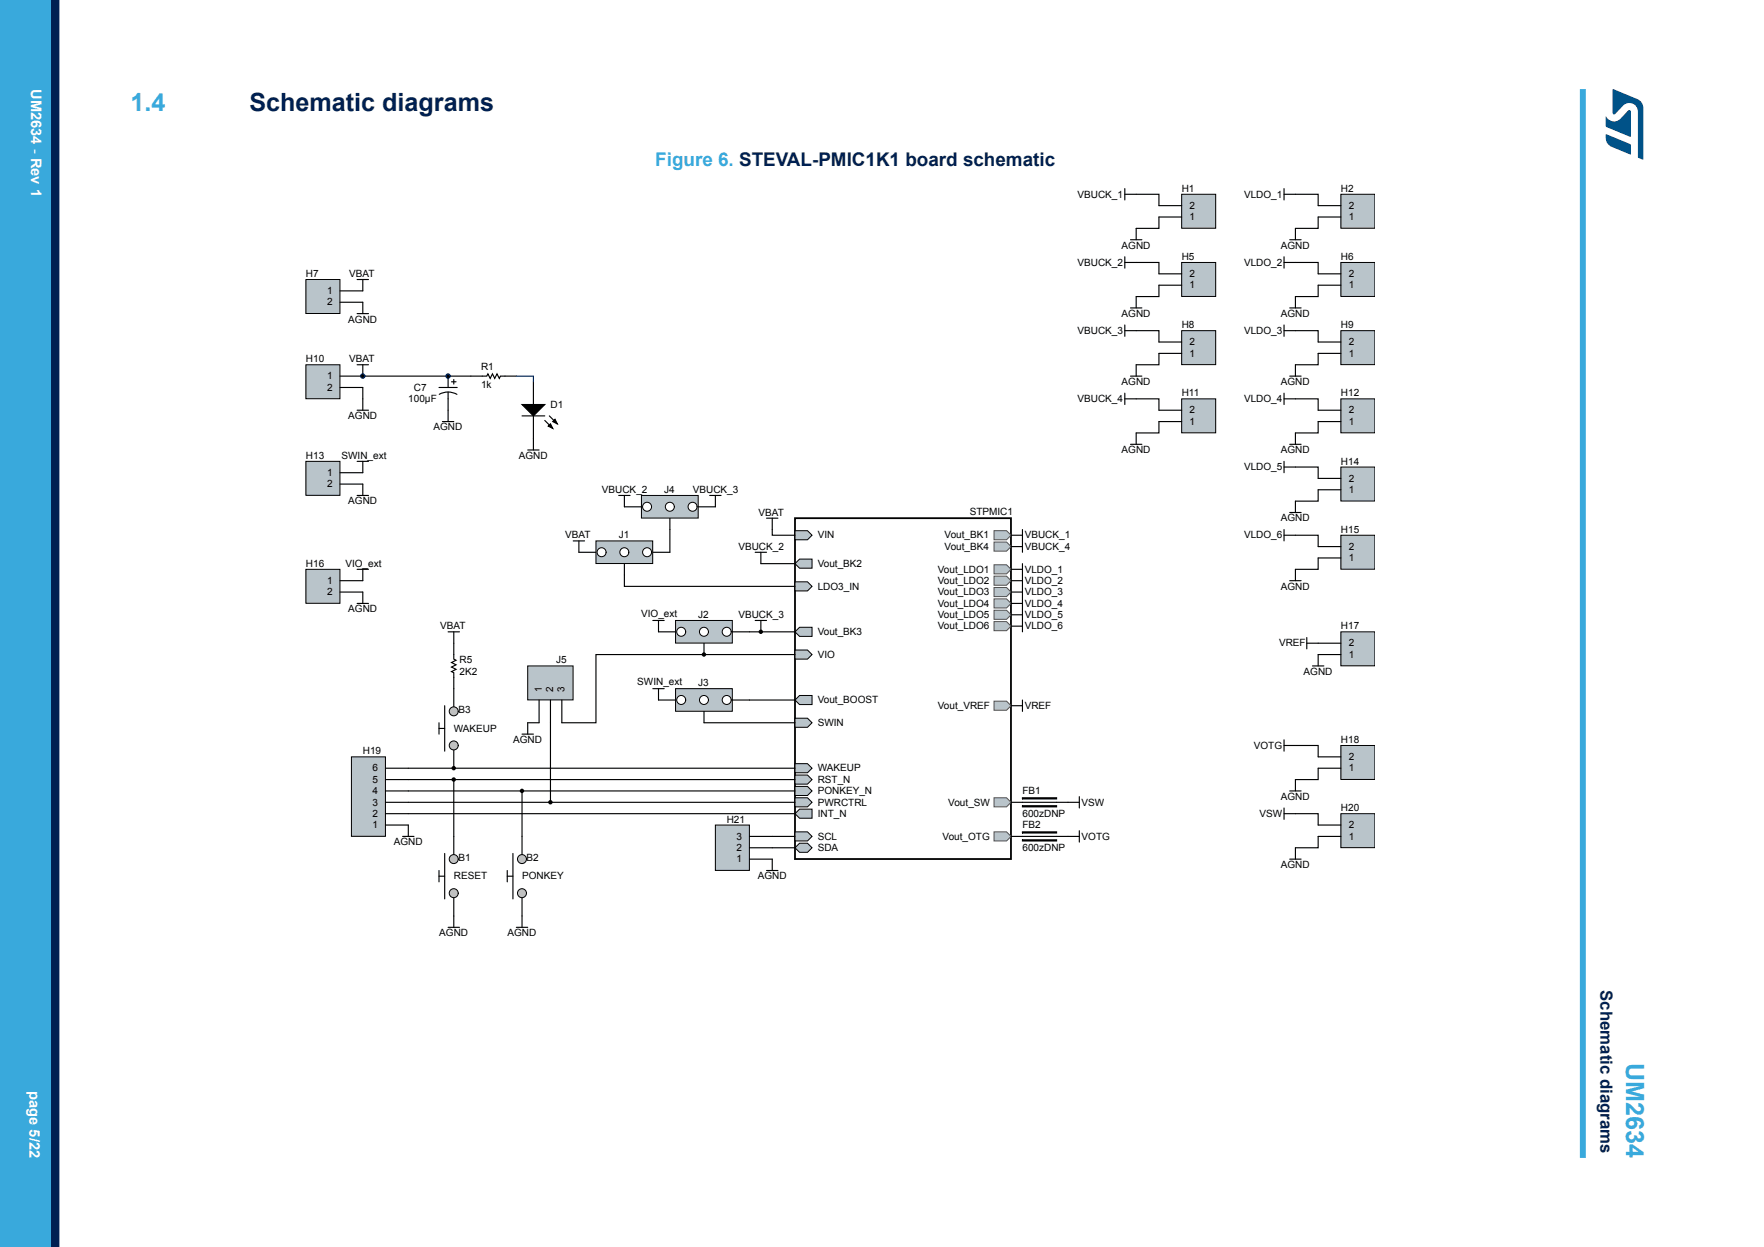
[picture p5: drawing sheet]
<svg xmlns="http://www.w3.org/2000/svg" width="297mm" height="210mm" viewBox="0 0 297 210" stroke-linecap="round" stroke-linejoin="round" font-family="sans-serif">
<path d="M133.9 87.3h36.3v57.4h-36.3z" fill="none" stroke="#000" stroke-width=".3"/>
<g fill="#b9c4ca" stroke="#000" stroke-width=".17">
<path d="M133.8 140.1h2.2l.7 .8-.7 .7h-2.2z" fill-rule="evenodd"/>
<path d="M133.8 142.8l.8-.8h1.4l.7 .8-.7 .7h-1.4z" fill-rule="evenodd"/>
<path d="M133.8 109.5h2.2l.7 .7-.7 .8h-2.2z" fill-rule="evenodd"/>
<path d="M133.9 106.4l.7-.8h2.1v1.6h-2.1z" fill-rule="evenodd"/>
<path d="M133.8 130.5h2.2l.7 .8-.7 .8h-2.2z" fill-rule="evenodd"/>
<path d="M133.8 134.3h2.2l.7 .8-.7 .8h-2.2z" fill-rule="evenodd"/>
<path d="M133.8 128.6h2.2l.7 .8-.7 .7h-2.2z" fill-rule="evenodd"/>
<path d="M133.8 132.4h2.2l.7 .8-.7 .8h-2.2z" fill-rule="evenodd"/>
<path d="M133.9 137l.7-.7h2.1v1.5h-2.1z" fill-rule="evenodd"/>
<path d="M133.8 98h2.2l.7 .7-.7 .8h-2.2z" fill-rule="evenodd"/>
<path d="M133.9 94.9l.7-.7h2.1v1.5h-2.1z" fill-rule="evenodd"/>
<path d="M133.8 89.4h2.2l.7 .7-.7 .8h-2.2z" fill-rule="evenodd"/>
<path d="M133.9 117.9l.7-.8h2.1v1.6h-2.1z" fill-rule="evenodd"/>
<path d="M133.8 121h2.2l.7 .7-.7 .8h-2.2z" fill-rule="evenodd"/>
</g>
<g fill="#b9c4ca" stroke="#4f5251" stroke-width=".17">
<path d="M167.4 89.4h2.1l.7 .7-.7 .8h-2.1z" fill-rule="evenodd"/>
<path d="M167.4 91.3h2.1l.7 .7-.7 .8h-2.1z" fill-rule="evenodd"/>
<path d="M167.4 95.1h2.1l.7 .8-.7 .7h-2.1z" fill-rule="evenodd"/>
<path d="M167.4 97h2.1l.7 .8-.7 .8h-2.1z" fill-rule="evenodd"/>
<path d="M167.4 98.9h2.1l.7 .8-.7 .8h-2.1z" fill-rule="evenodd"/>
<path d="M167.4 100.9h2.1l.7 .7-.7 .8h-2.1z" fill-rule="evenodd"/>
<path d="M167.4 102.8h2.1l.7 .7-.7 .8h-2.1z" fill-rule="evenodd"/>
<path d="M167.4 104.7h2.1l.7 .7-.7 .8h-2.1z" fill-rule="evenodd"/>
<path d="M167.4 118.1h2.1l.7 .7-.7 .8h-2.1z" fill-rule="evenodd"/>
<path d="M167.4 134.3h2.1l.7 .8-.7 .8h-2.1z" fill-rule="evenodd"/>
<path d="M167.4 140.1h2.1l.7 .8-.7 .7h-2.1z" fill-rule="evenodd"/>
</g>
<path d="M109.9 104.5h1.9M110.9 104.5v1.9h3.8M118.5 106.4v3.8M122.4 106.4h11.5" fill="none" stroke="#000" stroke-width=".19"/>
<path d="M115.1 105.4l.6-.5h1.9l.5 .5" fill="none" stroke="#0000b4" stroke-width=".19"/>
<path d="M113.7 104.5h9.6v3.8h-9.6z" fill="#b9c4ca"/>
<path d="M113.7 104.5h9.6v3.8h-9.6z" fill="none" stroke="#000" stroke-width=".17"/>
<circle cx="114.7" cy="106.4" r=".76" fill="#fff"/>
<circle cx="114.7" cy="106.4" r=".76" fill="none" stroke="#000" stroke-width=".17"/>
<circle cx="122.4" cy="106.4" r=".76" fill="#fff"/>
<circle cx="122.4" cy="106.4" r=".76" fill="none" stroke="#000" stroke-width=".17"/>
<circle cx="118.5" cy="106.4" r=".76" fill="#fff"/>
<circle cx="118.5" cy="106.4" r=".76" fill="none" stroke="#000" stroke-width=".17"/>
<path d="M97.5 93h3.8M105.1 93v3.8M109 93h3.8" fill="none" stroke="#000" stroke-width=".19"/>
<path d="M101.7 92l.6-.5h1.9l.5 .5" fill="none" stroke="#0000b4" stroke-width=".19"/>
<path d="M100.3 91.1h9.6v3.8h-9.6z" fill="#b9c4ca"/>
<path d="M100.3 91.1h9.6v3.8h-9.6z" fill="none" stroke="#000" stroke-width=".17"/>
<circle cx="101.3" cy="93" r=".76" fill="#fff"/>
<circle cx="101.3" cy="93" r=".76" fill="none" stroke="#000" stroke-width=".17"/>
<circle cx="108.9" cy="93" r=".76" fill="#fff"/>
<circle cx="108.9" cy="93" r=".76" fill="none" stroke="#000" stroke-width=".17"/>
<circle cx="105.1" cy="93" r=".76" fill="#fff"/>
<circle cx="105.1" cy="93" r=".76" fill="none" stroke="#000" stroke-width=".17"/>
<path d="M96.5 91.1h1.9M97.5 91.1v1.9M105.1 96.8v1.9h28.8M128.1 94.9h5.8M129.1 87.3h1.9M130 87.3v1.9M109.9 116h1.9M110.9 116v1.9h3.8M118.5 117.9v3.8h15.3M122.4 117.9h3.8" fill="none" stroke="#000" stroke-width=".19"/>
<path d="M115.1 116.9l.6-.5h1.9l.5 .5" fill="none" stroke="#0000b4" stroke-width=".19"/>
<path d="M113.7 116h9.6v3.8h-9.6z" fill="#b9c4ca"/>
<path d="M113.7 116h9.6v3.8h-9.6z" fill="none" stroke="#000" stroke-width=".17"/>
<circle cx="114.7" cy="117.9" r=".76" fill="#fff"/>
<circle cx="114.7" cy="117.9" r=".76" fill="none" stroke="#000" stroke-width=".17"/>
<circle cx="122.4" cy="117.9" r=".76" fill="#fff"/>
<circle cx="122.4" cy="117.9" r=".76" fill="none" stroke="#000" stroke-width=".17"/>
<circle cx="118.5" cy="117.9" r=".76" fill="#fff"/>
<circle cx="118.5" cy="117.9" r=".76" fill="none" stroke="#000" stroke-width=".17"/>
<path d="M126.2 117.9h7.7" fill="none" stroke="#000" stroke-width=".19"/>
<path d="M120.4 138.9h5.8v7.7h-5.8z" fill="#b9c4ca"/>
<path d="M120.4 138.9h5.8v7.7h-5.8z" fill="none" stroke="#000" stroke-width=".17"/>
<path d="M126.2 144.7h3.8v1.9M126.2 142.8h7.7M126.2 140.9h7.7M129.1 146.6h1.9" fill="none" stroke="#000" stroke-width=".19"/>
<path d="M59.2 127.5h5.7v13.3h-5.7z" fill="#b9c4ca"/>
<path d="M59.2 127.5h5.7v13.3h-5.7z" fill="none" stroke="#000" stroke-width=".17"/>
<g fill="none" stroke="#000" stroke-width=".19">
<path d="M60.1 47.1h1.9M60.1 52.8h1.9M61.1 47.1v1.9M61.1 50.9v1.9M60.1 77.7h1.9M60.1 69.1h1.9M60.1 61.4h1.9M61.1 77.7v1.9M61.1 61.4v1.9h20.9l.1-.3 .4 .7 .4-.7 .4 .7 .4-.7 .4 .7 .2-.4h2.6M61.1 65.3v3.8M74.5 71h1.9M75.4 69.1v1.9"/>
<path d="M87.9 70h3.8M88.9 75.8h1.9M89.8 64.3v3.8M89.8 70v5.8M91.7 70.8l1.4 1.3M92.5 70l1.3 1.4M130 89.2v.9h3.9M64.9 138.9h3.8v2M64.9 137h69M64.9 135.1h69M64.9 133.2h68.9M64.9 131.3h68.9"/>
<path d="M64.9 129.4h68.9M76.4 131.3v9.6M87.9 123.6h1.9M88.9 121.7v1.9M67.8 140.9h1.9M75.4 156.2h2M76.4 154.3v1.9M86.9 156.2h2M87.9 154.3v1.9"/>
</g>
<path d="M87.9 68.1h3.8l-1.9 1.9zM92.3 71.8l.4-.4 .4 .7zM93.1 71l.3-.4 .4 .8z" fill="#000" stroke="#000" stroke-width=".19"/>
<path d="M86.9 63.3h2.9v1" fill="none" stroke="#000080" stroke-width=".19"/>
<path d="M51.5 95.9h5.7v5.7h-5.7z" fill="#b9c4ca"/>
<path d="M51.5 95.9h5.7v5.7h-5.7z" fill="none" stroke="#000" stroke-width=".17"/>
<g fill="none" stroke="#000" stroke-width=".19">
<path d="M189.4 32.7h5.7v1.9M189.4 31.8v1.9M195.1 36.5v2h-3.8M216.2 32.7h5.7v1.9M216.2 31.8v1.9M221.9 36.5v2h-3.8v1.9M189.4 44.2h5.7v1.9M189.4 55.7h5.7v1.9M189.4 43.2v2M189.4 54.7v1.9M195.1 48v1.9h-3.8M195.1 59.5v1.9h-3.8"/>
<path d="M216.2 44.2h5.7v1.9M216.2 55.7h5.7v1.9M216.2 43.2v2M216.2 54.7v1.9M217.1 40.4h2M217.1 51.9h2M221.9 48v1.9h-3.8v2M221.9 59.5v1.9h-3.8M189.4 67.2h5.7v1.9M189.4 66.2v1.9M195.1 71v1.9h-3.8M216.2 67.2h5.7v1.9"/>
<path d="M216.2 78.7h5.7v1.9M216.2 66.2v1.9M216.2 77.7v1.9M217.1 74.8h2M221.9 71v1.9h-3.8v1.9M57.3 99.7h3.8v1.9M60.1 95.9h1.9M61.1 95.9v1.9h-3.8M127.1 93h2M128.1 93v1.9M170.2 97.8h1.9M170.2 99.7h1.9"/>
<path d="M170.2 95.9h1.9M170.2 90.1h1.9M170.2 92h1.9M172.1 94.9v11.5M172.1 89.2v3.8M216.2 90.1h5.7v1.9M216.2 89.2v1.9M217.1 86.3h2M217.1 97.8h2M221.9 82.5v1.9h-3.8v1.9M221.9 94v1.9h-3.8v1.9M60.1 101.6h1.9"/>
<path d="M127.1 104.5h2M128.1 104.5v1.9M170.2 101.6h1.9M170.2 103.5h1.9M170.2 105.4h1.9M170.2 118.8h1.9M172.1 117.9v1.9M220 108.3h1.9M220 107.4v1.9M221 112.1h1.9M221.9 110.2v1.9M170.2 135.1h11.5"/>
<path d="M172.1 134.3h5.8v.2h-5.8zM172.1 135.7h5.8v.2h-5.8zM181.7 134.2v1.9M181.7 139.9v1.9M216.2 125.5h5.7v2M216.2 137h5.7v1.9M216.2 124.6v1.9M216.2 136.1v1.9M221.9 129.4v1.9h-3.8M76.4 140.9v3.8M76.4 150.4v3.9M170.2 140.9h11.5"/>
<path d="M172.1 140.1h5.8v.2h-5.8zM172.1 141.4h5.8v.2h-5.8zM221.9 140.9v1.9h-3.8"/>
</g>
<circle cx="76.4" cy="150.4" r=".76" fill="#c0c0c0"/>
<circle cx="76.4" cy="150.4" r=".76" fill="none" stroke="#000" stroke-width=".17"/>
<circle cx="76.4" cy="144.7" r=".76" fill="#c0c0c0"/>
<circle cx="76.4" cy="144.7" r=".76" fill="none" stroke="#000" stroke-width=".17"/>
<path d="M73.9 146.6v1.9M73.9 147.6h1M74.9 143.7v7.7M87.9 140.9v3.8M87.9 150.4v3.9" fill="none" stroke="#000" stroke-width=".19"/>
<circle cx="87.9" cy="150.4" r=".76" fill="#c0c0c0"/>
<circle cx="87.9" cy="150.4" r=".76" fill="none" stroke="#000" stroke-width=".17"/>
<circle cx="87.9" cy="144.7" r=".76" fill="#c0c0c0"/>
<circle cx="87.9" cy="144.7" r=".76" fill="none" stroke="#000" stroke-width=".17"/>
<path d="M76.4 116v3.8M76.4 125.5v3.9M85.4 146.6v1.9M85.4 147.6h1M86.4 143.7v7.7" fill="none" stroke="#000" stroke-width=".19"/>
<circle cx="76.4" cy="125.5" r=".76" fill="#c0c0c0"/>
<circle cx="76.4" cy="125.5" r=".76" fill="none" stroke="#000" stroke-width=".17"/>
<circle cx="76.4" cy="119.8" r=".76" fill="#c0c0c0"/>
<circle cx="76.4" cy="119.8" r=".76" fill="none" stroke="#000" stroke-width=".17"/>
<path d="M105.1 85.4h3.9M112.8 85.4v3.8M116.6 85.4h3.8M74.9 118.8v7.7M73.9 121.7v1.9M73.9 122.7h1M87.9 133.2v7.7" fill="none" stroke="#000" stroke-width=".19"/>
<path d="M109.3 84.4l.6-.6h1.9l.6 .6" fill="none" stroke="#0000b4" stroke-width=".19"/>
<path d="M108 83.4h9.6v3.8h-9.6z" fill="#b9c4ca"/>
<path d="M108 83.4h9.6v3.8h-9.6z" fill="none" stroke="#000" stroke-width=".17"/>
<circle cx="108.9" cy="85.3" r=".76" fill="#fff"/>
<circle cx="108.9" cy="85.3" r=".76" fill="none" stroke="#000" stroke-width=".17"/>
<circle cx="116.6" cy="85.3" r=".76" fill="#fff"/>
<circle cx="116.6" cy="85.3" r=".76" fill="none" stroke="#000" stroke-width=".17"/>
<circle cx="112.8" cy="85.3" r=".76" fill="#fff"/>
<circle cx="112.8" cy="85.3" r=".76" fill="none" stroke="#000" stroke-width=".17"/>
<path d="M104.2 83.4h1.9M105.1 83.4v2M112.8 89.2v3.8M119.5 83.4h1.9M120.4 83.4v2" fill="none" stroke="#000" stroke-width=".19"/>
<path d="M51.5 77.7h5.7v5.7h-5.7z" fill="#b9c4ca"/>
<path d="M51.5 77.7h5.7v5.7h-5.7z" fill="none" stroke="#000" stroke-width=".17"/>
<path d="M57.3 79.6h3.8M57.3 81.5h3.8" fill="none" stroke="#000" stroke-width=".19"/>
<path d="M51.5 47.1h5.7v5.7h-5.7z" fill="#b9c4ca"/>
<path d="M51.5 47.1h5.7v5.7h-5.7z" fill="none" stroke="#000" stroke-width=".17"/>
<path d="M57.3 49h3.8M57.3 50.9h3.8" fill="none" stroke="#000" stroke-width=".19"/>
<path d="M51.5 61.4h5.7v5.7h-5.7z" fill="#b9c4ca"/>
<path d="M51.5 61.4h5.7v5.7h-5.7z" fill="none" stroke="#000" stroke-width=".17"/>
<path d="M57.3 63.3h3.8M57.3 65.3h3.8" fill="none" stroke="#000" stroke-width=".19"/>
<path d="M199 32.7h5.7v5.7h-5.7z" fill="#b9c4ca"/>
<path d="M199 32.7h5.7v5.7h-5.7z" fill="none" stroke="#000" stroke-width=".17"/>
<path d="M195.1 36.5h3.9M195.1 34.6h3.9" fill="none" stroke="#000" stroke-width=".19"/>
<path d="M199 44.2h5.7v5.7h-5.7z" fill="#b9c4ca"/>
<path d="M199 44.2h5.7v5.7h-5.7z" fill="none" stroke="#000" stroke-width=".17"/>
<path d="M195.1 48h3.9M195.1 46.1h3.9" fill="none" stroke="#000" stroke-width=".19"/>
<path d="M199 55.7h5.7v5.7h-5.7z" fill="#b9c4ca"/>
<path d="M199 55.7h5.7v5.7h-5.7z" fill="none" stroke="#000" stroke-width=".17"/>
<path d="M195.1 59.5h3.9M195.1 57.6h3.9" fill="none" stroke="#000" stroke-width=".19"/>
<path d="M199 67.2h5.7v5.7h-5.7z" fill="#b9c4ca"/>
<path d="M199 67.2h5.7v5.7h-5.7z" fill="none" stroke="#000" stroke-width=".17"/>
<path d="M195.1 71h3.9M195.1 69.1h3.9" fill="none" stroke="#000" stroke-width=".19"/>
<path d="M225.8 32.7h5.7v5.7h-5.7z" fill="#b9c4ca"/>
<path d="M225.8 32.7h5.7v5.7h-5.7z" fill="none" stroke="#000" stroke-width=".17"/>
<path d="M221.9 36.5h3.9M221.9 34.6h3.9" fill="none" stroke="#000" stroke-width=".19"/>
<path d="M225.8 44.2h5.7v5.7h-5.7z" fill="#b9c4ca"/>
<path d="M225.8 44.2h5.7v5.7h-5.7z" fill="none" stroke="#000" stroke-width=".17"/>
<path d="M221.9 48h3.9M221.9 46.1h3.9" fill="none" stroke="#000" stroke-width=".19"/>
<path d="M225.8 55.7h5.7v5.7h-5.7z" fill="#b9c4ca"/>
<path d="M225.8 55.7h5.7v5.7h-5.7z" fill="none" stroke="#000" stroke-width=".17"/>
<path d="M221.9 59.5h3.9M221.9 57.6h3.9" fill="none" stroke="#000" stroke-width=".19"/>
<path d="M225.8 67.2h5.7v5.7h-5.7z" fill="#b9c4ca"/>
<path d="M225.8 67.2h5.7v5.7h-5.7z" fill="none" stroke="#000" stroke-width=".17"/>
<path d="M221.9 71h3.9M221.9 69.1h3.9" fill="none" stroke="#000" stroke-width=".19"/>
<path d="M225.8 78.7h5.7v5.7h-5.7z" fill="#b9c4ca"/>
<path d="M225.8 78.7h5.7v5.7h-5.7z" fill="none" stroke="#000" stroke-width=".17"/>
<path d="M221.9 82.5h3.9M221.9 80.6h3.9" fill="none" stroke="#000" stroke-width=".19"/>
<path d="M225.8 90.1h5.7v5.8h-5.7z" fill="#b9c4ca"/>
<path d="M225.8 90.1h5.7v5.8h-5.7z" fill="none" stroke="#000" stroke-width=".17"/>
<path d="M221.9 94h3.9M221.9 92h3.9" fill="none" stroke="#000" stroke-width=".19"/>
<path d="M225.8 106.4h5.7v5.7h-5.7z" fill="#b9c4ca"/>
<path d="M225.8 106.4h5.7v5.7h-5.7z" fill="none" stroke="#000" stroke-width=".17"/>
<path d="M221.9 110.2h3.9M221.9 108.3h3.9" fill="none" stroke="#000" stroke-width=".19"/>
<path d="M225.8 125.5h5.7v5.8h-5.7z" fill="#b9c4ca"/>
<path d="M225.8 125.5h5.7v5.8h-5.7z" fill="none" stroke="#000" stroke-width=".17"/>
<path d="M221.9 129.4h3.9M221.9 127.5h3.9" fill="none" stroke="#000" stroke-width=".19"/>
<path d="M225.8 137h5.7v5.8h-5.7z" fill="#b9c4ca"/>
<path d="M225.8 137h5.7v5.8h-5.7z" fill="none" stroke="#000" stroke-width=".17"/>
<g fill="none" stroke="#000" stroke-width=".19">
<path d="M191.3 38.5v1.9M190.3 40.4h2M190.3 51.9h2M191.3 49.9v2M73.9 65.3h3.1M74 66.4a3.1 3.1 0 0 1 2.9 0M75.4 63.3v2M75.4 66v3.1M76 64.3h.8M76.4 63.9v.8M190.3 63.3h2M190.3 74.8h2"/>
<path d="M191.3 61.4v1.9M191.3 72.9v1.9M217.1 63.3h2M218.1 61.4v1.9M60.1 83.4h1.9M61.1 81.5v1.9M75.4 106.4h2M76.4 106.4v1.9M217.1 133.2h2M218.1 131.3v1.9M221.9 138.9h3.9M217.1 144.7h2"/>
<path d="M218.1 142.8v1.9M221.9 140.9h3.9"/>
</g>
<path d="M88.9 112.1h7.6v5.8h-7.6z" fill="#b9c4ca"/>
<path d="M88.9 112.1h7.6v5.8h-7.6z" fill="none" stroke="#000" stroke-width=".17"/>
<path d="M76.4 108.3v2.7l.4 .2-.8 .4 .8 .4-.8 .3 .8 .4-.8 .4 .4 .2v2.7M90.8 117.9v3.8h-1.9M92.7 117.9v17.2M133.9 110.2h-33.6v11.5h-5.7v-3.8" fill="none" stroke="#000" stroke-width=".19"/>
<g fill="#000">
<circle cx="61.1" cy="63.3" r=".37"/>
<circle cx="75.4" cy="63.3" r=".37"/>
<circle cx="118.5" cy="110.2" r=".37"/>
<circle cx="128.1" cy="106.4" r=".37"/>
<circle cx="76.4" cy="129.4" r=".37"/>
<circle cx="76.4" cy="131.3" r=".37"/>
<circle cx="87.9" cy="133.2" r=".37"/>
<circle cx="92.7" cy="135.1" r=".37"/>
</g>
<g fill="none" stroke="#000080" stroke-width=".17">
<circle cx="61.1" cy="63.3" r=".37"/>
<circle cx="75.4" cy="63.3" r=".37"/>
</g>
<path d="M266.5 15v180" fill="none" stroke="#39a9dc" stroke-width="1"/>
<g fill="#39a9dc">
<path d="M0 0h8.6v210h-8.6z" fill-rule="evenodd"/>
<path d="M0 0h7.5v210h-7.5z" fill-rule="evenodd"/>
</g>
<path d="M9.3 0v210" fill="none" stroke="#002052" stroke-width="1.4"/>
<g fill="#005288">
<path d="M271.5 15l4.2 1.7a1.59 1.59 0 0 1 1 1.5v8.6l-.1 .1-.8-.4v-7.6a1.45 1.45 0 0 0-.9-1.4 1.45 1.45 0 0 0-1.6 .2l-1.3 1.5-.2 .1-.2-.1z"/>
<path d="M270.4 22.6l4 1.7 .2 .2v1.4l-.1 .1-3.2-1.3a1.6 1.6 0 0 1-.9-1.5z"/>
<path d="M270.4 19.6a1.54 1.54 0 0 0 2.4 .4l1.3-1.4 .2-.1 .2 .1 .1 4.4-4.2-1.7z"/>
</g>
<g font-size="4.2" fill="#39a9dc">
<text x="22" y="18.8">1.4</text>
<text x="273.8" y="179" transform="rotate(90 273.8 179)">UM2634</text>
</g>
<text font-size="4.2" fill="#002052" x="42" y="18.8">Schematic diagrams</text>
<text font-size="3.2" fill="#39a9dc" x="110.3" y="27.9">Figure 6. STEVAL-PMIC1K1 board schematic</text>
<text font-size="2.8" fill="#002052" x="269.5" y="166.8" transform="rotate(90 269.5 166.8)">Schematic diagrams</text>
<g font-size="2.5" fill="#fff">
<text x="5.3" y="15" transform="rotate(90 5.3 15)">UM2634 - Rev 1</text>
<text x="5" y="183.7" transform="rotate(90 5 183.7)">page 5/22</text>
</g>
<g font-size="1.7">
<text x="181.4" y="33.3">VBUCK_1</text>
<text x="199" y="32.3">H1</text>
<text x="200.3" y="35.2">2</text>
<text x="209.5" y="33.3">VLDO_1</text>
<text x="225.8" y="32.3">H2</text>
<text x="227.1" y="35.2">2</text>
<text x="188.8" y="41.9">AGND</text>
<text x="200.3" y="37.1">1</text>
<text x="215.7" y="41.9">AGND</text>
<text x="227.1" y="37.1">1</text>
<text x="51.5" y="46.7">H7</text>
<text x="58.8" y="46.7">VBAT</text>
<text x="181.4" y="44.7">VBUCK_2</text>
<text x="199" y="43.8">H5</text>
<text x="200.3" y="46.7">2</text>
<text x="209.5" y="44.7">VLDO_2</text>
<text x="225.8" y="43.8">H6</text>
<text x="227.1" y="46.7">2</text>
<text x="55.1" y="49.5">1</text>
<text x="55.1" y="51.4">2</text>
<text x="188.8" y="53.4">AGND</text>
<text x="200.3" y="48.6">1</text>
<text x="215.7" y="53.4">AGND</text>
<text x="227.1" y="48.6">1</text>
<text x="58.6" y="54.3">AGND</text>
<text x="181.4" y="56.2">VBUCK_3</text>
<text x="199" y="55.3">H8</text>
<text x="200.3" y="58.1">2</text>
<text x="209.4" y="56.2">VLDO_3</text>
<text x="225.8" y="55.3">H9</text>
<text x="227.1" y="58.1">2</text>
<text x="51.5" y="61">H10</text>
<text x="55.1" y="63.9">1</text>
<text x="55.1" y="65.8">2</text>
<text x="58.8" y="61">VBAT</text>
<text x="69.7" y="65.8">C7</text>
<text x="81" y="65.4">1k</text>
<text x="81" y="62.4">R1</text>
<text x="188.8" y="64.8">AGND</text>
<text x="200.3" y="60.1">1</text>
<text x="215.7" y="64.8">AGND</text>
<text x="227.1" y="60.1">1</text>
<text x="58.6" y="70.6">AGND</text>
<text x="68.7" y="67.7">100µF</text>
<text x="92.7" y="68.7">D1</text>
<text x="181.4" y="67.7">VBUCK_4</text>
<text x="199" y="66.8">H11</text>
<text x="200.3" y="69.6">2</text>
<text x="200.3" y="71.5">1</text>
<text x="209.5" y="67.7">VLDO_4</text>
<text x="225.8" y="66.8">H12</text>
<text x="227.1" y="69.6">2</text>
<text x="227.1" y="71.5">1</text>
<text x="51.5" y="77.3">H13</text>
<text x="57.5" y="77.3">SWIN_ext</text>
<text x="73" y="72.5">AGND</text>
<text x="87.4" y="77.3">AGND</text>
<text x="188.8" y="76.3">AGND</text>
<text x="215.7" y="76.3">AGND</text>
<text x="55.1" y="80.2">1</text>
<text x="55.1" y="82.1">2</text>
<text x="101.3" y="83">VBUCK_2</text>
<text x="111.8" y="83">J4</text>
<text x="116.7" y="83">VBUCK_3</text>
<text x="209.4" y="79.2">VLDO_5</text>
<text x="225.8" y="78.2">H14</text>
<text x="227.1" y="81.1">2</text>
<text x="227.1" y="83">1</text>
<text x="58.6" y="84.9">AGND</text>
<text x="127.7" y="86.9">VBAT</text>
<text x="163.3" y="86.6">STPMIC1</text>
<text x="215.7" y="87.8">AGND</text>
<text x="225.8" y="89.7">H15</text>
<text x="51.5" y="95.5">H16</text>
<text x="58.2" y="95.5">VIO_ext</text>
<text x="95.2" y="90.7">VBAT</text>
<text x="104.2" y="90.7">J1</text>
<text x="124.3" y="92.6">VBUCK_2</text>
<text x="137.7" y="90.7">VIN</text>
<text x="137.7" y="95.5">Vout_BK2</text>
<text x="159" y="90.7">Vout_BK1</text>
<text x="159" y="92.6">Vout_BK4</text>
<text x="172.5" y="90.7">VBUCK_1</text>
<text x="172.5" y="92.6">VBUCK_4</text>
<text x="209.4" y="90.7">VLDO_6</text>
<text x="227.1" y="92.6">2</text>
<text x="227.1" y="94.5">1</text>
<text x="55.1" y="98.3">1</text>
<text x="55.1" y="100.2">2</text>
<text x="137.7" y="99.3">LDO3_IN</text>
<text x="157.9" y="96.4">Vout_LDO1</text>
<text x="157.9" y="98.3">Vout_LDO2</text>
<text x="157.9" y="100.2">Vout_LDO3</text>
<text x="172.5" y="96.4">VLDO_1</text>
<text x="172.5" y="98.3">VLDO_2</text>
<text x="172.5" y="100.2">VLDO_3</text>
<text x="215.7" y="99.3">AGND</text>
<text x="58.6" y="103.1">AGND</text>
<text x="74.1" y="106">VBAT</text>
<text x="107.9" y="103.9">VIO_ext</text>
<text x="117.6" y="104.1">J2</text>
<text x="124.3" y="104.1">VBUCK_3</text>
<text x="137.7" y="106.9">Vout_BK3</text>
<text x="157.9" y="102.2">Vout_LDO4</text>
<text x="157.9" y="104.1">Vout_LDO5</text>
<text x="157.9" y="106">Vout_LDO6</text>
<text x="172.5" y="102.2">VLDO_4</text>
<text x="172.5" y="104.1">VLDO_5</text>
<text x="172.5" y="106">VLDO_6</text>
<text x="225.8" y="106">H17</text>
<text x="77.4" y="113.6">2K2</text>
<text x="77.4" y="111.7">R5</text>
<text x="93.6" y="111.7">J5</text>
<text x="137.7" y="110.8">VIO</text>
<text x="215.3" y="108.9">VREF</text>
<text x="219.5" y="113.6">AGND</text>
<text x="227.1" y="108.9">2</text>
<text x="227.1" y="110.8">1</text>
<text x="91.2" y="116.5" transform="rotate(-90 91.2 116.5)">1</text>
<text x="93.1" y="116.5" transform="rotate(-90 93.1 116.5)">2</text>
<text x="95.1" y="116.5" transform="rotate(-90 95.1 116.5)">3</text>
<text x="107.3" y="115.4">SWIN_ext</text>
<text x="117.6" y="115.6">J3</text>
<text x="137.7" y="118.4">Vout_BOOST</text>
<text x="157.9" y="119.4">Vout_VREF</text>
<text x="172.5" y="119.4">VREF</text>
<text x="76.4" y="123.2">WAKEUP</text>
<text x="77.2" y="120.2">B3</text>
<text x="86.4" y="125.1">AGND</text>
<text x="137.7" y="122.3">SWIN</text>
<text x="225.8" y="125.1">H18</text>
<text x="61.1" y="127">H19</text>
<text x="62.7" y="129.9">6</text>
<text x="62.7" y="131.8">5</text>
<text x="137.7" y="129.9">WAKEUP</text>
<text x="137.7" y="131.8">RST_N</text>
<text x="211.1" y="126.1">VOTG</text>
<text x="227.1" y="128">2</text>
<text x="227.1" y="129.9">1</text>
<text x="62.7" y="133.7">4</text>
<text x="62.7" y="135.7">3</text>
<text x="62.7" y="137.6">2</text>
<text x="137.7" y="133.7">PONKEY_N</text>
<text x="137.7" y="135.7">PWRCTRL</text>
<text x="137.7" y="137.6">INT_N</text>
<text x="159.7" y="135.7">Vout_SW</text>
<text x="172.1" y="137.6">600zDNP</text>
<text x="172.1" y="133.7">FB1</text>
<text x="182.1" y="135.7">VSW</text>
<text x="212.1" y="137.6">VSW</text>
<text x="215.7" y="134.7">AGND</text>
<text x="225.8" y="136.6">H20</text>
<text x="62.7" y="139.5">1</text>
<text x="66.3" y="142.4">AGND</text>
<text x="122.4" y="138.5">H21</text>
<text x="124" y="141.4">3</text>
<text x="124" y="143.3">2</text>
<text x="137.7" y="141.4">SCL</text>
<text x="137.7" y="143.3">SDA</text>
<text x="158.7" y="141.4">Vout_OTG</text>
<text x="172.1" y="143.3">600zDNP</text>
<text x="172.1" y="139.5">FB2</text>
<text x="182.1" y="141.4">VOTG</text>
<text x="227.1" y="139.5">2</text>
<text x="227.1" y="141.4">1</text>
<text x="76.4" y="148.1">RESET</text>
<text x="77.2" y="145">B1</text>
<text x="87.9" y="148.1">PONKEY</text>
<text x="88.7" y="145">B2</text>
<text x="124" y="145.2">1</text>
<text x="127.6" y="148.1">AGND</text>
<text x="215.7" y="146.2">AGND</text>
<text x="74" y="157.7">AGND</text>
<text x="85.4" y="157.7">AGND</text>
</g>
</svg>
